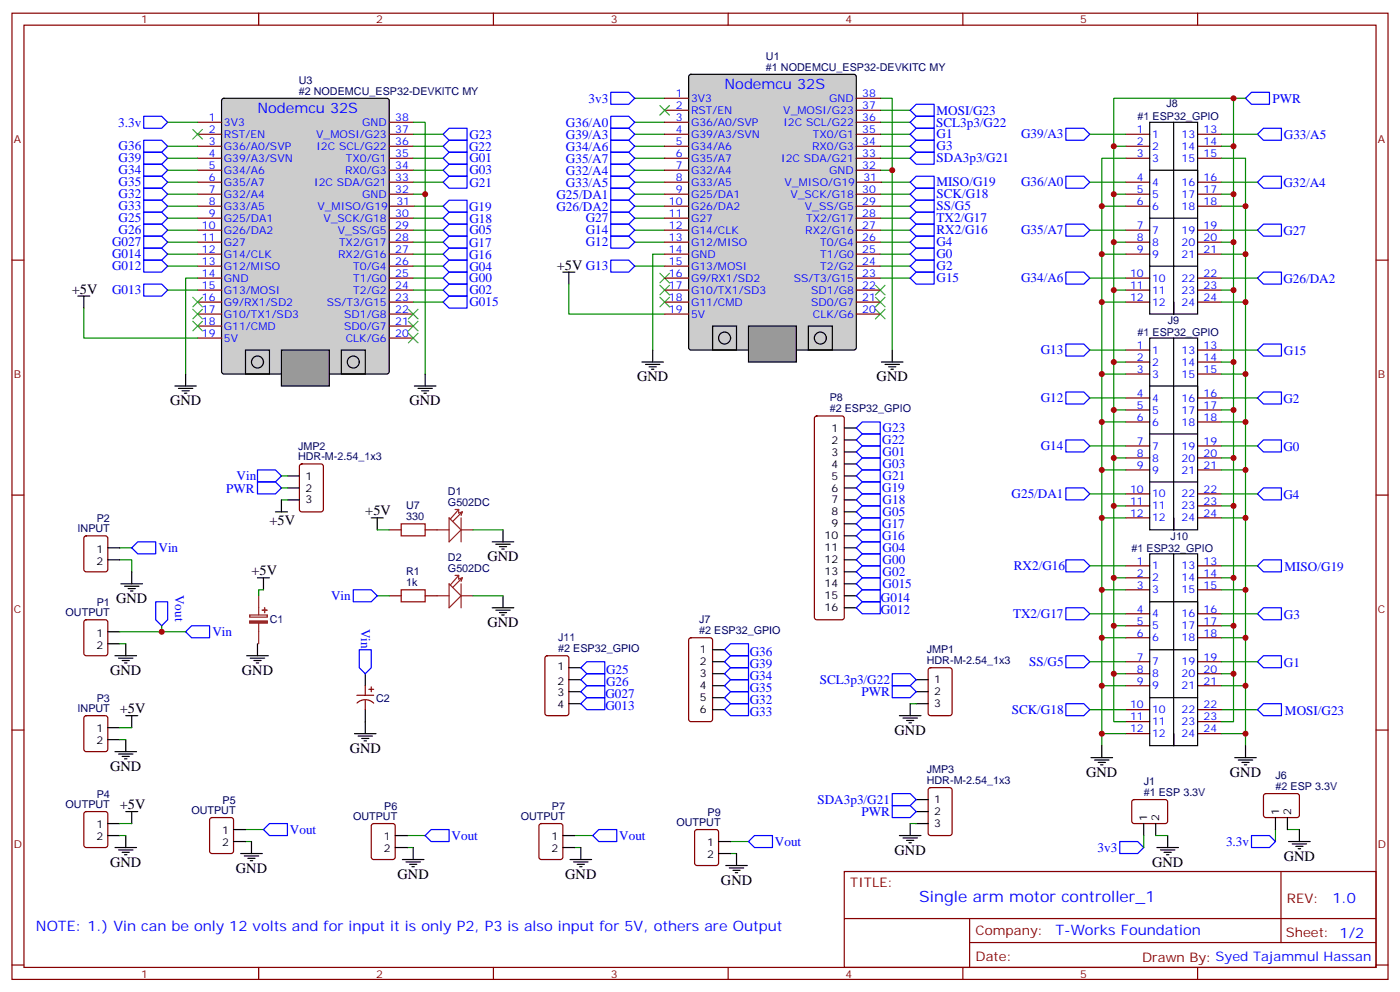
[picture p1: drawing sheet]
<svg xmlns="http://www.w3.org/2000/svg" width="412mm" height="292mm" viewBox="0 0 412 292" stroke-linecap="round" stroke-linejoin="round" font-family="sans-serif">
<g fill="none" stroke="#870000" stroke-width=".35">
<path d="M3.5 3.9h405.4v284.3h-405.4zM7.1 7.4h398.2v277.3h-398.2zM76.2 3.9v3.5M145.3 3.9v3.5M214.5 3.9v3.5M283.6 3.9v3.5M352.8 3.9v3.5M3.5 76.6h3.6M405.3 76.6h3.6M3.5 145.7h3.6M405.3 145.7h3.6M3.5 214.8h3.6"/>
<path d="M405.3 214.8h3.6M333.6 235.5l.5-.2 9.4 .1 .5 .6-.1 5.9-.6 .5-9.5-.1-.4-.6v-5.7zM248.7 256.5h156.6v28.2h-156.6zM377.3 256.5v20.9M248.7 270.3h156.5M285.6 277.4h119.6M285.6 270.3v14.1M3.5 284h3.6M76.2 284.7v3.5M145.3 284.7v3.5M214.5 284.7v3.5M283.6 284.7v3.5"/>
<path d="M352.8 284.7v3.5M405.3 284h3.6"/>
</g>
<path d="M336.9 242.4v3.5M340.4 242.4v3.5" fill="none" stroke="#000" stroke-width=".35"/>
<path d="M65.5 29.1l.5-.2h47.9l.7 .5 .1 80-.5 .6-48.2 .1-.7-.5v-80z" fill="#ccc" stroke="#000" stroke-width=".35"/>
<g fill="none" stroke="#870000" stroke-width=".35">
<path d="M58.2 39.5h7.1M58.2 36h7.1M114.7 39.5h7M114.7 36h7M58.2 43h7.1M58.2 46.6h7.1M58.2 50.1h7.1M58.2 53.6h7.1M58.2 57.2h7.1M114.7 43h7M114.7 46.6h7M114.7 50.1h7"/>
<path d="M114.7 53.6h7M114.7 57.2h7M58.2 60.7h7.1M58.2 64.2h7.1M58.2 67.7h7.1M58.2 71.3h7.1M58.2 74.8h7.1M58.2 78.3h7.1M114.7 64.2h7M114.7 67.7h7M114.7 71.3h7M114.7 74.8h7"/>
<path d="M114.7 78.3h7M115 60.7h7.1M58.2 81.8h7.1M58.2 85.4h7.1M58.2 88.9h7.1M58.2 92.4h7.1M58.2 96h7.1M58.2 99.5h7.1M114.7 81.8h7M114.7 85.4h7M114.7 88.9h7M114.7 92.4h7"/>
<path d="M114.7 96h7M114.7 99.5h7"/>
</g>
<path d="M82.9 103h14.1v10.6h-14.1z" fill="#999" stroke="#000" stroke-width=".35"/>
<g fill="none" stroke="#000" stroke-width=".35">
<path d="M338.7 36h14.1v56.4h-14.1zM345.7 36v56.4v-3.5M338.7 50.1h14.1v3.5M338.7 64.2h14.1M338.7 78.3h14.1M22.9 87.1h3.6M24.7 87.1v3.6M165.8 80.1h3.5M167.6 80.1v3.5M338.7 99.5h14.1v56.4h-14.1zM345.7 99.5v56.4v-3.5M51.5 113.6h6.4"/>
<path d="M52.6 114.3h4.2M53.6 115h2.1M54.3 115.7h.7M54.7 110.1v3.5M72.3 103h7.1v7.1h-7.1zM100.5 103h7.1v7.1h-7.1zM122.1 113.6h6.3M123.1 114.3h4.3M124.2 115h2.1M124.9 115.7h.7M125.2 110.1v3.5M189.1 106.5h6.3"/>
<path d="M190.1 107.2h4.3M191.2 107.9h2.1M191.9 108.7h.7M192.3 103v3.5M259.6 106.5h6.4M260.7 107.2h4.2M261.8 107.9h2.1M262.5 108.7h.7M262.8 103v3.5M338.7 113.6h14.1v3.5M338.7 127.7h14.1M84.7 147.1h3.5"/>
<path d="M84.7 140.1h3.5M84.7 143.6h3.5M338.7 141.8h14.1M31.7 161.2h3.6M31.7 164.7h3.6M35.6 171.8h6.4M36.7 172.5h4.2M37.7 173.2h2.2M38.5 173.9h.7M38.8 168.3v3.5M338.7 163h14.1v56.4h-14.1zM338.7 177.1h14.1v3.5"/>
<path d="M345.7 163v56.4v-3.5M31.7 185.9h3.6M31.7 189.4h3.6M33.9 193h6.3M34.9 193.7h4.3M36 194.4h2.1M36.7 195.1h.7M37 189.4v3.6M338.7 191.2h14.1M31.7 214.1h3.6M31.7 217.7h3.6M37 217.7v3.5"/>
<path d="M37 210.6h3.6M38.8 210.6v3.5M264.9 210.6h6.4M266 211.3h4.2M267.1 212h2.1M267.8 212.7h.7M268.1 207.1v3.5M269.9 207.1h3.5M269.9 200h3.5M269.9 203.6h3.5M324.6 219.4v3.6M338.7 205.3h14.1"/>
<path d="M366.9 219.4v3.6M33.9 221.2h6.3M34.9 221.9h4.3M36 222.6h2.1M36.7 223.3h.7M37 238.8h3.6M38.8 238.8v3.6M269.9 238.8h3.5M269.9 235.3h3.5M321.4 223h6.3M322.4 223.7h4.3M323.5 224.4h2.1"/>
<path d="M324.2 225.1h.7M363.7 223h6.4M364.8 223.7h4.2M365.8 224.4h2.1M366.5 225.1h.7M31.7 242.4h3.6M31.7 245.9h3.6M33.9 249.4h6.3M34.9 250.1h4.3M36 250.8h2.1M36.7 251.5h.7M37 245.9v3.5"/>
<path d="M264.9 245.9h6.4M266 246.6h4.2M267.1 247.3h2.1M267.8 248h.7M268.1 242.4v3.5M269.9 242.4h3.5M340.8 249.4h6.3M341.8 250.1h4.3M342.9 250.8h2.1M343.6 251.5h.7M344 245.9v3.5"/>
<circle cx="75.8" cy="106.5" r="1.76"/>
<circle cx="104.1" cy="106.5" r="1.76"/>
</g>
<g fill="none" stroke="#008700" stroke-width=".35">
<path d="M49.4 36h8.8M121.7 36h3.5v74.1M121.7 39.5h8.8M187 39.5h8.8M187 36h8.8M187 28.9h8.8M259.3 28.9h3.5v74.1M259.3 39.5h8.8M259.3 36h8.8M259.3 32.5h8.8M321 39.5h10.6M359.8 39.5h10.6"/>
<path d="M363.4 28.9v14.1h-3.6M366.9 28.9h-38.8v14.1M49.4 57.2h8.8M49.4 43h8.8M49.4 46.6h8.8M49.4 50.1h8.8M49.4 53.6h8.8M121.7 57.2h3.5M121.7 43h8.8M121.7 46.6h8.8M121.7 50.1h8.8M121.7 53.6h8.8"/>
<path d="M187 57.2h8.8M187 43h8.8M187 46.6h8.8M187 50.1h8.8M187 53.6h8.8M259.3 57.2h8.8M259.3 43h8.8M259.3 46.6h8.8M259.3 50.1h3.5M259.6 53.6h8.5M321 53.6h10.6M328.1 57.2h3.5"/>
<path d="M331.6 43h-3.5v42.4h3.5M331.6 46.6h-7v172.8M359.8 46.6h7.1v172.8M359.8 57.2h3.6M359.8 53.6h10.6M363.4 43v169.4h-3.6M49.4 60.7h8.8M49.4 64.2h8.8M49.4 67.7h8.8M49.4 71.3h8.8M49.4 74.8h8.8M49.4 78.3h8.8"/>
<path d="M121.7 64.2h8.8M121.7 67.7h8.8M121.7 71.3h8.8M121.7 74.8h8.8M121.7 78.3h8.8M122.1 60.7h8.4M187 60.7h8.8M187 64.2h8.8M187 67.7h8.8M187 71.3h8.8M187 78.3h8.8M195.8 74.8h-3.5v28.2"/>
<path d="M259.3 60.7h8.8M259.3 64.2h8.8M259.3 67.7h8.8M259.3 71.3h8.8M259.3 74.8h8.8M259.3 78.3h8.8M321 67.7h10.6M324.6 60.7h7M324.6 74.8h7M328.1 71.3h3.5M359.8 60.7h7.1M359.8 67.7h10.6"/>
<path d="M359.8 71.3h3.6M359.8 74.8h7.1M24.7 90.7v8.8h33.5M49.4 85.4h8.8M58.2 81.8h-3.5v28.3M121.7 81.8h8.8M121.7 85.4h8.8M121.7 88.9h8.8M167.6 83.6v8.8h28.2M259.3 81.8h8.8M321 81.8h10.6M324.6 88.9h7"/>
<path d="M328.1 85.4v21.1M359.8 81.8h10.6M359.8 85.4h3.6M359.8 88.9h7.1M321 103h10.6M321 117.1h10.6M324.6 110.1h7M331.6 106.5h-3.5v63.5M359.8 110.1h7.1M359.8 103h10.6M359.8 117.1h10.6M359.8 106.5h3.6"/>
<path d="M321 131.2h10.6M324.6 124.2h7M324.6 138.3h7M328.1 134.8h3.5M328.1 120.6h3.5M359.8 134.8h3.6M359.8 120.6h3.6M359.8 124.2h7.1M359.8 138.3h7.1M359.8 131.2h10.6M82.9 140.1h1.8M82.9 147.1h1.8"/>
<path d="M82.9 143.6h1.8M321 145.3h10.6M324.6 152.4h7M328.1 148.9h3.5M359.8 148.9h3.6M359.8 152.4h7.1M359.8 145.3h10.6M35.3 164.7h3.5v3.6M35.3 161.2h3.5M321 166.5h10.6M324.6 173.6h7M331.6 170h-3.5v42.4h3.5"/>
<path d="M359.8 173.6h7.1M359.8 166.5h10.6M359.8 170h3.6M35.3 185.9h19.4M35.3 189.4h1.7M321 180.6h10.6M321 194.7h10.6M324.6 187.7h7M328.1 184.1h3.5M328.1 198.3h3.5M359.8 184.1h3.6M359.8 198.3h3.6"/>
<path d="M359.8 187.7h7.1M359.8 180.6h10.6M359.8 194.7h10.6M35.3 214.1h3.5M35.3 217.7h1.7M268.1 207.1h1.8M321 208.8h10.6M324.6 201.8h7M324.6 215.9h7M359.8 208.8h10.6M359.8 201.8h7.1M359.8 215.9h7.1"/>
<path d="M35.3 242.4h3.5M35.3 245.9h1.7M268.1 242.4h1.8M336.9 245.9v3.5M340.4 245.9h3.6"/>
</g>
<g fill="none" stroke="#00f" stroke-width=".35">
<path d="M42.3 34.2h5.3l1.8 1.8-1.8 1.7h-5.3zM130.5 39.5l1.8-1.8h5.3v3.6h-5.3zM179.9 27.2h5.3l1.8 1.7-1.8 1.8h-5.3zM179.9 37.7h5.3l1.8 1.8-1.8 1.8h-5.3zM179.9 34.2h5.3l1.8 1.8-1.8 1.7h-5.3zM268.1 39.5l1.8-1.8h5.3v3.6h-5.3zM268.1 32.5l1.8-1.8h5.3v3.5h-5.3zM268.1 36l1.8-1.8h5.3v3.5h-5.3zM314 37.7h5.3l1.7 1.8-1.7 1.8h-5.3zM366.9 28.9l1.8-1.7h5.2v3.5h-5.2zM370.4 39.5l1.8-1.8h5.3v3.6h-5.3zM42.3 41.3h5.3l1.8 1.7-1.8 1.8h-5.3z"/>
<path d="M42.3 44.8h5.3l1.8 1.8-1.8 1.7h-5.3zM42.3 48.3h5.3l1.8 1.8-1.8 1.8h-5.3zM42.3 51.9h5.3l1.8 1.7-1.8 1.8h-5.3zM42.3 55.4h5.3l1.8 1.8-1.8 1.7h-5.3zM42.3 58.9h5.3l1.8 1.8-1.8 1.7h-5.3zM130.5 43l1.8-1.7h5.3v3.5h-5.3zM130.5 53.6l1.8-1.7h5.3v3.5h-5.3zM130.5 46.6l1.8-1.8h5.3v3.5h-5.3zM130.5 50.1l1.8-1.8h5.3v3.6h-5.3zM179.9 58.9h5.3l1.8 1.8-1.8 1.7h-5.3zM179.9 55.4h5.3l1.8 1.8-1.8 1.7h-5.3zM179.9 51.9h5.3l1.8 1.7-1.8 1.8h-5.3z"/>
<path d="M179.9 48.3h5.3l1.8 1.8-1.8 1.8h-5.3zM179.9 44.8h5.3l1.8 1.8-1.8 1.7h-5.3zM179.9 41.3h5.3l1.8 1.7-1.8 1.8h-5.3zM268.1 57.2l1.8-1.8h5.3v3.5h-5.3zM268.1 53.6l1.8-1.7h5.3v3.5h-5.3zM268.1 43l1.8-1.7h5.3v3.5h-5.3zM268.1 46.6l1.8-1.8h5.3v3.5h-5.3zM314 51.9h5.3l1.7 1.7-1.7 1.8h-5.3zM370.4 53.6l1.8-1.7h5.3v3.5h-5.3zM42.3 62.4h5.3l1.8 1.8-1.8 1.8h-5.3zM42.3 66h5.3l1.8 1.7-1.8 1.8h-5.3zM42.3 69.5h5.3l1.8 1.8-1.8 1.7h-5.3z"/>
<path d="M42.3 73h5.3l1.8 1.8-1.8 1.8h-5.3zM42.3 76.6h5.3l1.8 1.7-1.8 1.8h-5.3zM130.5 60.7l1.8-1.8h5.3v3.5h-5.3zM130.5 64.2l1.8-1.8h5.3v3.6h-5.3zM130.5 67.7l1.8-1.7h5.3v3.5h-5.3zM130.5 74.8l1.8-1.8h5.3v3.6h-5.3zM130.5 78.3l1.8-1.7h5.3v3.5h-5.3zM132.3 69.5h5.3v3.5h-5.3l-1.8-1.7zM179.9 76.6h5.3l1.8 1.7-1.8 1.8h-5.3zM179.9 69.5h5.3l1.8 1.8-1.8 1.7h-5.3zM179.9 66h5.3l1.8 1.7-1.8 1.8h-5.3zM179.9 62.4h5.3l1.8 1.8-1.8 1.8h-5.3z"/>
<path d="M268.1 78.3l1.8-1.7h5.3v3.5h-5.3zM268.1 74.8l1.8-1.8h5.3v3.6h-5.3zM268.1 71.3l1.8-1.8h5.3v3.5h-5.3zM268.1 67.7l1.8-1.7h5.3v3.5h-5.3zM268.1 64.2l1.8-1.8h5.3v3.6h-5.3zM268.1 60.7l1.8-1.8h5.3v3.5h-5.3zM314 66h5.3l1.7 1.7-1.7 1.8h-5.3zM370.4 67.7l1.8-1.7h5.3v3.5h-5.3zM42.3 83.6h5.3l1.8 1.8-1.8 1.7h-5.3zM130.5 81.8l1.8-1.7h5.3v3.5h-5.3zM130.5 85.4l1.8-1.8h5.3v3.5h-5.3zM132.3 87.1h5.3v3.6h-5.3l-1.8-1.8z"/>
<path d="M268.1 81.8l1.8-1.7h5.3v3.5h-5.3zM314 80.1h5.3l1.7 1.7-1.7 1.8h-5.3zM370.4 81.8l1.8-1.7h5.3v3.5h-5.3zM314 101.2h5.3l1.7 1.8-1.7 1.8h-5.3zM314 115.4h5.3l1.7 1.7-1.7 1.8h-5.3zM370.4 103l1.8-1.8h5.3v3.6h-5.3zM370.4 117.1l1.8-1.7h5.3v3.5h-5.3zM75.8 138.3h5.3l1.8 1.8-1.8 1.7h-5.3zM314 129.5h5.3l1.7 1.7-1.7 1.8h-5.3zM370.4 131.2l1.8-1.7h5.3v3.5h-5.3zM75.8 141.8h5.3l1.8 1.8-1.8 1.7h-5.3zM314 143.6h5.3l1.7 1.7-1.7 1.8h-5.3z"/>
<path d="M370.4 145.3l1.8-1.7h5.3v3.5h-5.3zM38.8 161.2l1.8-1.7h5.3v3.5h-5.3zM314 164.7h5.3l1.7 1.8-1.7 1.8h-5.3zM314 178.9h5.3l1.7 1.7-1.7 1.8h-5.3zM370.4 166.5l1.8-1.8h5.3v3.6h-5.3zM54.7 185.9l1.7-1.8h5.3v3.6h-5.3zM262.8 198.3h5.3l1.8 1.7-1.8 1.8h-5.3zM314 193h5.3l1.7 1.7-1.7 1.8h-5.3zM370.4 180.6l1.8-1.7h5.3v3.5h-5.3zM370.4 194.7l1.8-1.7h5.3v3.5h-5.3zM262.8 201.8h5.3l1.8 1.8-1.8 1.7h-5.3zM314 207.1h5.3l1.7 1.7-1.7 1.8h-5.3z"/>
<path d="M370.4 208.8l1.8-1.7h5.3v3.5h-5.3zM262.8 233.5h5.3l1.8 1.8-1.8 1.8h-5.3zM262.8 237.1h5.3l1.8 1.7-1.8 1.8h-5.3zM329.8 247.6h5.3l1.8 1.8-1.8 1.8h-5.3z"/>
</g>
<g fill="none" stroke="#3c3" stroke-width=".35">
<path d="M56.8 87.5l2.8 2.8M56.8 91l2.8 2.8M56.8 94.5l2.8 2.9M59.6 87.5l-2.8 2.8M59.6 91l-2.8 2.8M59.6 94.5l-2.8 2.9M120.3 91l2.8 2.8M120.3 94.5l2.8 2.9M120.3 98.1l2.8 2.8M123.1 91l-2.8 2.8M123.1 94.5l-2.8 2.9M123.1 98.1l-2.8 2.8"/>
<path d="M194.4 87.5l2.8 2.8M194.4 84l2.8 2.8M194.4 80.4l2.8 2.9M197.2 87.5l-2.8 2.8M197.2 84l-2.8 2.8M197.2 80.4l-2.8 2.9M257.9 91l2.8 2.8M257.9 87.5l2.8 2.8M257.9 84l2.8 2.8M260.7 91l-2.8 2.8M260.7 87.5l-2.8 2.8M260.7 84l-2.8 2.8"/>
</g>
<g fill="none" stroke="#870000" stroke-width=".35">
<path d="M331.6 39.5h7.1M352.8 39.5h7M331.6 43h7.1M331.6 46.6h7.1M331.6 53.6h7.1M331.6 57.2h7.1M352.8 43h7M352.8 46.6h7M352.8 53.6h7M352.8 57.2h7M331.6 60.7h7.1M331.6 67.7h7.1"/>
<path d="M331.6 71.3h7.1M331.6 74.8h7.1M352.8 60.7h7M352.8 67.7h7M352.8 71.3h7M352.8 74.8h7M331.6 81.8h7.1M331.6 85.4h7.1M331.6 88.9h7.1M352.8 81.8h7M352.8 85.4h7M352.8 88.9h7"/>
<path d="M331.6 103h7.1M331.6 106.5h7.1M331.6 110.1h7.1M331.6 117.1h7.1M352.8 103h7M352.8 106.5h7M352.8 110.1h7M352.8 117.1h7M88.4 136.7l.5-.2h5.6l.7 .5v12.9l-.4 .7h-5.9l-.7-.4v-13zM331.6 120.6h7.1M331.6 124.2h7.1M331.6 131.2h7.1"/>
<path d="M331.6 134.8h7.1M331.6 138.3h7.1M352.8 120.6h7M352.8 124.2h7M352.8 131.2h7M352.8 134.8h7M352.8 138.3h7M24.9 157.9l.5-.2h5.6l.7 .4v9.5l-.4 .6-5.9 .1-.7-.5v-9.4zM331.6 145.3h7.1M331.6 148.9h7.1M331.6 152.4h7.1M352.8 145.3h7"/>
<path d="M352.8 148.9h7M352.8 152.4h7M331.6 166.5h7.1M331.6 170h7.1M331.6 173.6h7.1M352.8 166.5h7M352.8 170h7M352.8 173.6h7M24.9 182.6l.5-.2h5.6l.7 .4v9.5l-.4 .6-5.9 .1-.7-.5v-9.4zM273.6 196.7l.5-.2h5.7l.6 .4 .1 13-.5 .7h-5.9l-.6-.5-.1-12.9zM331.6 180.6h7.1M331.6 184.1h7.1"/>
<path d="M331.6 187.7h7.1M331.6 194.7h7.1M331.6 198.3h7.1M352.8 180.6h7M352.8 184.1h7M352.8 187.7h7M352.8 194.7h7M352.8 198.3h7M24.9 210.8l.5-.2h5.6l.7 .4v9.5l-.4 .6-5.9 .1-.7-.5v-9.4zM331.6 201.8h7.1M331.6 208.8h7.1M331.6 212.4h7.1"/>
<path d="M331.6 215.9h7.1M352.8 201.8h7M352.8 208.8h7M352.8 212.4h7M352.8 215.9h7M24.9 239l.5-.2h5.6l.7 .5v9.4l-.4 .7h-5.9l-.7-.4v-9.5zM273.6 232l.5-.2h5.7l.6 .4 .1 13-.5 .6-5.9 .1-.6-.5-.1-12.9z"/>
</g>
<path d="M203.1 22.1l.5-.2h47.9l.7 .4v80l-.4 .7h-48.2l-.7-.5-.1-79.9z" fill="#ccc" stroke="#000" stroke-width=".35"/>
<g fill="none" stroke="#870000" stroke-width=".35">
<path d="M195.8 32.5h7M195.8 36h7M195.8 39.5h7M195.8 28.9h7M252.2 32.5h7.1M252.2 36h7.1M252.2 39.5h7.1M252.2 28.9h7.1M195.8 43h7M195.8 46.6h7M195.8 50.1h7M195.8 53.6h7"/>
<path d="M195.8 57.2h7M252.2 43h7.1M252.2 46.6h7.1M252.2 50.1h7.1M252.2 57.2h7.1M252.6 53.6h7M195.8 60.7h7M195.8 64.2h7M195.8 67.7h7M195.8 71.3h7M195.8 74.8h7M195.8 78.3h7"/>
<path d="M252.2 60.7h7.1M252.2 64.2h7.1M252.2 67.7h7.1M252.2 71.3h7.1M252.2 74.8h7.1M252.2 78.3h7.1M195.8 81.8h7M195.8 85.4h7M195.8 88.9h7M195.8 92.4h7M252.2 81.8h7.1M252.2 85.4h7.1"/>
<path d="M252.2 88.9h7.1M252.2 92.4h7.1"/>
</g>
<path d="M220.5 96h14.1v10.5h-14.1z" fill="#999" stroke="#000" stroke-width=".35"/>
<g fill="none" stroke="#000" stroke-width=".35">
<path d="M209.9 96h7.1v7h-7.1zM238.1 96h7.1v7h-7.1zM248.7 125.9h3.5M248.7 129.5h3.5M248.7 133h3.5M248.7 136.5h3.5M81.1 150.6h3.6M82.9 147.1v3.5M109.4 152.4h3.5M111.1 152.4v3.5M145 159.5h6.3M148.2 155.9v3.6"/>
<path d="M248.7 150.6h3.5M248.7 140.1h3.5M248.7 143.6h3.5M248.7 147.1h3.5M248.7 154.2h3.5M248.7 157.7h3.5M75.8 170h3.6M77.6 170v3.6M145 178.9h6.3M146 160.2h4.3M146 179.6h4.3M147.1 160.9h2.1"/>
<path d="M147.8 161.6h.7M148.2 175.3v3.6M248.7 178.9h3.5M248.7 161.2h3.5M248.7 164.7h3.5M248.7 168.3h3.5M248.7 171.8h3.5M248.7 175.3h3.5M72.7 193h6.3M73.7 193.7h4.3M74.8 194.4h2.1M75.5 195.1h.7"/>
<path d="M75.8 189.4v3.6M107.6 198.3v3.5M147.1 180.3h2.1M147.8 181h.7M167.6 196.5h3.5M209.9 191.2h3.5M209.9 194.7h3.5M209.9 198.3h3.5M104.4 215.9h6.4M105.5 216.6h4.2M106.5 217.3h2.2M107.2 218h.7"/>
<path d="M107.6 208.8v7.1M167.6 200h3.5M167.6 203.6h3.5M167.6 207.1h3.5M209.9 201.8h3.5M209.9 205.3h3.5M209.9 208.8h3.5M68.8 244.1h3.5M68.8 247.6h3.5M70.9 251.2h6.4M72 251.9h4.2M73 252.6h2.1"/>
<path d="M73.7 253.3h.7M74.1 247.6v3.6M116.4 245.9h3.5M116.4 249.4h3.5M118.5 252.9h6.4M119.6 253.6h4.2M120.6 254.4h2.2M121.4 255.1h.7M121.7 249.4v3.5M165.8 245.9h3.5M165.8 249.4h3.5M167.9 252.9h6.4"/>
<path d="M169 253.6h4.2M170 254.4h2.2M170.7 255.1h.7M171.1 249.4v3.5M211.7 251.2h3.5M211.7 247.6h3.5M213.8 254.7h6.3M214.8 255.4h4.3M215.9 256.1h2.1M216.6 256.8h.7M217 251.2v3.5M375.7 240.6v3.5"/>
<path d="M379.2 240.6v3.5M379.6 247.6h6.3M380.6 248.4h4.3M381.7 249.1h2.1M382.4 249.8h.7M382.8 244.1v3.5"/>
<circle cx="213.4" cy="99.5" r="1.76"/>
<circle cx="241.7" cy="99.5" r="1.76"/>
</g>
<g fill="none" stroke="#8c2424" stroke-width=".35">
<path d="M128.8 155.9h3.5M132.3 152.4l3.5 3.5-3.5 3.6zM134.1 149.9h1M135.1 149.9l-2.5 2.9M135.1 149.9v1.1l1.1-.4M135.8 152.4v7.1M135.8 155.9h3.5M136.2 150.6l-2.9 2.9M136.2 150.6l-.4 1.1M76.2 175.3v5.7M128.8 175.3h3.5M133.3 172.9l-1-1.1v7.1l3.5-3.6"/>
<path d="M133.3 172.9l2.5 2.4M134.1 169.3h1M135.1 169.3v1.1l1.1-.4M135.1 169.3l-2.5 2.9M135.8 171.8v7.1M135.8 175.3h3.5M136.2 170l-2.9 2.9M136.2 170l-.4 1.1M73.6 181h5.1v.6h-5.1zM76.2 183.4v6"/>
</g>
<g fill="#8c2424" stroke="#8c2424" stroke-width=".35">
<path d="M73.6 182.7h5.1v.7h-5.1z"/>
<path d="M77.3 179.6h1.4z"/>
<path d="M77.9 178.9l.1 1.4z"/>
</g>
<g fill="none" stroke="#008700" stroke-width=".35">
<path d="M111.1 155.9h3.6M139.3 155.9h8.9M77.6 173.6h-1.4v1.7M111.1 175.3h3.6M139.3 175.3h8.9M47.6 184.1v1.8M72.3 247.6h1.8M72.3 244.1h5.3M119.9 249.4h1.8M119.9 245.9h5.3M169.3 249.4h1.8M169.3 245.9h5.3"/>
<path d="M215.2 247.6h5.3M215.2 251.2h1.8M375.7 244.1v3.5M379.2 244.1h3.6"/>
</g>
<g fill="none" stroke="#870000" stroke-width=".35">
<path d="M240.1 122.6l.5-.2h7.4l.5 .2 .2 .5v58.6l-.2 .5-.5 .2h-7.4l-.5-.2-.2-.5v-58.6zM114.7 155.9h3.5M125.2 155.9h3.6M114.7 175.3h3.5M125.2 175.3h3.6M160.7 193.2l.5-.2h5.7l.6 .4 .1 16.5-.5 .7h-5.9l-.6-.5-.1-16.4zM203.1 187.9l.5-.2h5.6l.6 .4 .1 23.6-.5 .6-5.8 .1-.7-.5-.1-23.5zM105.1 204.6h5M105.2 206.9a3.5 3.5 0 0 1 4.9 0M107.6 201.8v2.8M107.6 206v2.8M108.7 202.8h1.4"/>
<path d="M109.4 202.1v1.5M372.4 233.7l.5-.2 9.4 .1 .5 .6-.1 6-.6 .4-9.5-.1-.4-.6v-5.7zM62 240.8l.4-.2h5.7l.6 .4 .1 9.5-.5 .6-5.9 .1-.6-.5-.1-9.4zM109.6 242.6l.5-.2h5.6l.7 .4v9.4l-.4 .7h-5.9l-.7-.4v-9.4zM159 242.6l.5-.2h5.6l.7 .4v9.4l-.5 .7h-5.8l-.7-.4-.1-9.4zM204.8 244.3l.5-.2h5.7l.6 .5 .1 9.4-.5 .7h-5.9l-.6-.5-.1-9.4z"/>
</g>
<path d="M118.2 154.2h7v3.5h-7zM118.2 173.6h7v3.5h-7z" fill="none" stroke="#a10000" stroke-width=".35"/>
<g fill="none" stroke="#00f" stroke-width=".35">
<path d="M252.2 125.9l1.8-1.7h5.3v3.5h-5.3zM252.2 129.5l1.8-1.8h5.3v3.5h-5.3zM252.2 133l1.8-1.8h5.3v3.6h-5.3zM252.2 136.5l1.8-1.7h5.3v3.5h-5.3zM252.2 140.1l1.8-1.8h5.3v3.5h-5.3zM252.2 143.6l1.8-1.8h5.3v3.5h-5.3zM252.2 147.1l1.8-1.8h5.3v3.6h-5.3zM252.2 150.6l1.8-1.7h5.3v3.5h-5.3zM252.2 154.2l1.8-1.8h5.3v3.5h-5.3zM252.2 157.7l1.8-1.8h5.3v3.6h-5.3zM45.9 177.1h3.5v5.3l-1.8 1.7-1.7-1.7zM104.1 173.6h5.3l1.7 1.7-1.7 1.8h-5.3z"/>
<path d="M252.2 161.2l1.8-1.7h5.3v3.5h-5.3zM252.2 164.7l1.8-1.7h5.3v3.5h-5.3zM252.2 168.3l1.8-1.8h5.3v3.5h-5.3zM252.2 171.8l1.8-1.8h5.3v3.6h-5.3zM254 173.6h5.3v3.5h-5.3l-1.8-1.8zM254 177.1h5.3v3.5h-5.3l-1.8-1.7zM105.8 191.2h3.6v5.3l-1.8 1.8-1.8-1.8zM172.9 198.3h5.3v3.5h-5.3l-1.8-1.8zM172.9 194.7h5.3v3.6h-5.3l-1.8-1.8zM215.2 189.4h5.3v3.6h-5.3l-1.8-1.8zM215.2 193h5.3v3.5h-5.3l-1.8-1.8zM215.2 196.5h5.3v3.5h-5.3l-1.8-1.7z"/>
<path d="M171.1 207.1l1.8-1.8h5.3v3.5h-5.3zM172.9 201.8h5.3v3.5h-5.3l-1.8-1.7zM215.2 200h5.3v3.6h-5.3l-1.8-1.8zM215.2 203.6h5.3v3.5h-5.3l-1.8-1.8zM215.2 207.1h5.3v3.5h-5.3l-1.8-1.8zM77.6 244.1l1.8-1.7h5.3v3.5h-5.3zM125.2 245.9l1.8-1.8h5.3v3.5h-5.3zM174.6 245.9l1.8-1.8h5.3v3.5h-5.3zM220.5 247.6l1.7-1.7h5.3v3.5h-5.3zM368.7 245.9h5.2l1.8 1.7-1.8 1.8h-5.2z"/>
</g>
<path d="M56.8 38.1l2.8 2.8M59.6 38.1l-2.8 2.8M194.4 31l2.8 2.9M197.2 31l-2.8 2.9" fill="none" stroke="#3c3" stroke-width=".35"/>
<g fill="#c00">
<circle cx="125.2" cy="57.1" r=".88"/>
<circle cx="363.4" cy="28.9" r=".88"/>
<circle cx="328.1" cy="43" r=".88"/>
<circle cx="328.1" cy="148.9" r=".88"/>
<circle cx="328.1" cy="170" r=".88"/>
<circle cx="328.1" cy="106.5" r=".88"/>
<circle cx="328.1" cy="85.4" r=".88"/>
<circle cx="328.1" cy="184.1" r=".88"/>
<circle cx="328.1" cy="198.3" r=".88"/>
<circle cx="328.1" cy="134.8" r=".88"/>
<circle cx="328.1" cy="120.6" r=".88"/>
<circle cx="328.1" cy="71.3" r=".88"/>
<circle cx="328.1" cy="57.1" r=".88"/>
<circle cx="324.6" cy="60.7" r=".88"/>
<circle cx="324.6" cy="74.8" r=".88"/>
<circle cx="324.6" cy="88.9" r=".88"/>
<circle cx="324.6" cy="110.1" r=".88"/>
<circle cx="324.6" cy="124.2" r=".88"/>
<circle cx="324.6" cy="138.3" r=".88"/>
<circle cx="324.6" cy="152.4" r=".88"/>
<circle cx="324.6" cy="173.6" r=".88"/>
<circle cx="324.6" cy="187.7" r=".88"/>
<circle cx="324.6" cy="201.8" r=".88"/>
<circle cx="324.6" cy="215.9" r=".88"/>
<circle cx="363.4" cy="43" r=".88"/>
<circle cx="363.4" cy="198.3" r=".88"/>
<circle cx="363.4" cy="184.1" r=".88"/>
<circle cx="363.4" cy="170" r=".88"/>
<circle cx="363.4" cy="57.1" r=".88"/>
<circle cx="363.4" cy="71.3" r=".88"/>
<circle cx="363.4" cy="85.4" r=".88"/>
<circle cx="363.4" cy="106.5" r=".88"/>
<circle cx="363.4" cy="120.6" r=".88"/>
<circle cx="363.4" cy="134.8" r=".88"/>
<circle cx="363.4" cy="148.9" r=".88"/>
<circle cx="366.9" cy="60.7" r=".88"/>
<circle cx="366.9" cy="74.8" r=".88"/>
<circle cx="366.9" cy="88.9" r=".88"/>
<circle cx="366.9" cy="110.1" r=".88"/>
<circle cx="366.9" cy="124.2" r=".88"/>
<circle cx="366.9" cy="138.3" r=".88"/>
<circle cx="366.9" cy="152.4" r=".88"/>
<circle cx="366.9" cy="173.6" r=".88"/>
<circle cx="366.9" cy="187.7" r=".88"/>
<circle cx="366.9" cy="201.8" r=".88"/>
<circle cx="366.9" cy="215.9" r=".88"/>
<circle cx="262.8" cy="50.1" r=".88"/>
<circle cx="47.6" cy="185.9" r=".88"/>
</g>
<text font-size="4.6" fill="#00f" x="270.8" y="265.5">Single arm motor controller_1</text>
<g font-size="4.2" fill="#00f">
<text x="213.4" y="26.2">Nodemcu 32S</text>
<text x="75.8" y="33.2">Nodemcu 32S</text>
<text x="392.5" y="265.7">1.0</text>
<text x="10.6" y="274.1">NOTE: 1.) Vin can be only 12 volts and for input it is only P2, P3 is also input for 5V, others are Output</text>
<text x="310.9" y="275.3">T-Works Foundation</text>
</g>
<g font-size="4.2">
<text x="164" y="79.4">+5V G13</text>
<text x="21.2" y="86.4">+5V</text>
<text x="187.7" y="112.2">GND</text>
<text x="258.2" y="112.2">GND</text>
<text x="50.1" y="119.2">GND</text>
<text x="120.6" y="119.2">GND</text>
<text x="79.4" y="154.5">+5V</text>
<text x="107.6" y="151.7">+5V</text>
<text x="143.6" y="165.1">GND</text>
<text x="74.1" y="169.3">+5V</text>
<text x="34.2" y="177.4">GND</text>
<text x="143.6" y="184.5">GND</text>
<text x="32.5" y="198.6">GND</text>
<text x="71.3" y="198.6">GND</text>
<text x="35.3" y="209.9">+5V</text>
<text x="103" y="221.5">GND</text>
<text x="263.5" y="216.3">GND</text>
<text x="32.5" y="226.8">GND</text>
<text x="320" y="228.6">GND</text>
<text x="362.3" y="228.6">GND</text>
<text x="35.3" y="238.1">+5V</text>
<text x="263.5" y="251.5">GND</text>
<text x="32.5" y="255.1">GND</text>
<text x="69.5" y="256.8">GND</text>
<text x="339.4" y="255.1">GND</text>
<text x="378.2" y="253.3">GND</text>
<text x="117.1" y="258.6">GND</text>
<text x="166.5" y="258.6">GND</text>
<text x="212.4" y="260.3">GND</text>
</g>
<g font-size="3.9" fill="#00f">
<text x="173.4" y="30.2">3v3</text>
<text x="275.9" y="33.8">MOSI/G23</text>
<text x="374.8" y="30.4">PWR</text>
<text x="34.8" y="37.2">3.3v</text>
<text x="138.3" y="40.8">G23</text>
<text x="166.7" y="40.8">G39/A3</text>
<text x="166.7" y="37.3">G36/A0</text>
<text x="275.7" y="37.3">SCL3p3/G22</text>
<text x="275.9" y="40.7">G1</text>
<text x="300.8" y="40.7">G39/A3</text>
<text x="378.2" y="41">G33/A5</text>
<text x="35" y="44.2">G36</text>
<text x="35" y="47.8">G39</text>
<text x="138.2" y="44.4">G22</text>
<text x="138.3" y="47.8">G01</text>
<text x="166.7" y="47.8">G35/A7</text>
<text x="166.7" y="44.3">G34/A6</text>
<text x="275.9" y="44.2">G3</text>
<text x="275.9" y="47.8">SDA3p3/G21</text>
<text x="35" y="51.3">G34</text>
<text x="138.3" y="51.3">G03</text>
<text x="166.7" y="51.4">G32/A4</text>
<text x="35" y="54.8">G35</text>
<text x="35" y="58.4">G32</text>
<text x="138.3" y="54.9">G21</text>
<text x="163.9" y="58.4">G25/DA1</text>
<text x="166.7" y="54.9">G33/A5</text>
<text x="275.9" y="58.3">SCK/G18</text>
<text x="275.9" y="54.8">MISO/G19</text>
<text x="300.8" y="54.8">G36/A0</text>
<text x="378.1" y="55.1">G32/A4</text>
<text x="35" y="61.9">G33</text>
<text x="35" y="65.4">G25</text>
<text x="138.2" y="62">G19</text>
<text x="138.3" y="65.5">G18</text>
<text x="163.9" y="61.9">G26/DA2</text>
<text x="172.5" y="65.5">G27</text>
<text x="275.9" y="65.4">TX2/G17</text>
<text x="275.9" y="61.9">SS/G5</text>
<text x="35" y="68.9">G26</text>
<text x="138.3" y="68.9">G05</text>
<text x="172.5" y="69">G14</text>
<text x="275.9" y="68.9">RX2/G16</text>
<text x="300.8" y="68.9">G35/A7</text>
<text x="378.1" y="69.2">G27</text>
<text x="33" y="72.5">G027</text>
<text x="33" y="76">G014</text>
<text x="138.2" y="72.6">G17</text>
<text x="138.2" y="76.1">G16</text>
<text x="172.5" y="72.5">G12</text>
<text x="275.8" y="76">G0</text>
<text x="275.8" y="72.5">G4</text>
<text x="33" y="79.5">G012</text>
<text x="138.2" y="83">G00</text>
<text x="138.3" y="79.7">G04</text>
<text x="275.9" y="83">G15</text>
<text x="275.9" y="79.5">G2</text>
<text x="300.8" y="83">G34/A6</text>
<text x="378.1" y="83.3">G26/DA2</text>
<text x="33" y="86.6">G013</text>
<text x="138.3" y="86.6">G02</text>
<text x="138.3" y="90.1">G015</text>
<text x="306.6" y="104.2">G13</text>
<text x="378.2" y="104.5">G15</text>
<text x="306.6" y="118.3">G12</text>
<text x="378.1" y="118.6">G2</text>
<text x="259.9" y="130.8">G22</text>
<text x="260" y="127.3">G23</text>
<text x="260" y="134.3">G01</text>
<text x="260" y="137.8">G03</text>
<text x="306.6" y="132.4">G14</text>
<text x="378.1" y="132.7">G0</text>
<text x="69.7" y="141.3">Vin</text>
<text x="260" y="141.4">G21</text>
<text x="66.6" y="145.1">PWR</text>
<text x="259.9" y="144.9">G19</text>
<text x="260" y="148.4">G18</text>
<text x="298" y="146.5">G25/DA1</text>
<text x="378.1" y="146.8">G4</text>
<text x="259.9" y="155.5">G17</text>
<text x="260" y="152">G05</text>
<text x="259.9" y="159">G16</text>
<text x="46.7" y="162.4">Vin</text>
<text x="260" y="162.5">G04</text>
<text x="260" y="166">G00</text>
<text x="298.6" y="167.7">RX2/G16</text>
<text x="378.4" y="168">MISO/G19</text>
<text x="260" y="169.5">G02</text>
<text x="260" y="173.1">G015</text>
<text x="51.6" y="175.1" transform="rotate(90 51.6 175.1)">Vout</text>
<text x="97.5" y="176.5">Vin</text>
<text x="259.5" y="177.1">G014</text>
<text x="106.4" y="185.1" transform="rotate(90 106.4 185.1)">Vin</text>
<text x="259.5" y="180.6">G012</text>
<text x="298.4" y="181.8">TX2/G17</text>
<text x="378.2" y="182.1">G3</text>
<text x="62.6" y="187.1">Vin</text>
<text x="220.9" y="193">G36</text>
<text x="220.9" y="196.5">G39</text>
<text x="303.2" y="195.9">SS/G5</text>
<text x="378.2" y="196.2">G1</text>
<text x="178.5" y="201.8">G26</text>
<text x="178.5" y="198.3">G25</text>
<text x="220.9" y="200">G34</text>
<text x="220.9" y="203.6">G35</text>
<text x="241.5" y="201.2">SCL3p3/G22</text>
<text x="178.4" y="208.8">G013</text>
<text x="178.4" y="205.3">G027</text>
<text x="220.9" y="207.1">G32</text>
<text x="253.8" y="204.8">PWR</text>
<text x="220.9" y="210.6">G33</text>
<text x="298" y="210">SCK/G18</text>
<text x="378.5" y="210.3">MOSI/G23</text>
<text x="240.8" y="236.5">SDA3p3/G21</text>
<text x="85.4" y="245.4">Vout</text>
<text x="253.8" y="240.1">PWR</text>
<text x="133" y="247.2">Vout</text>
<text x="182.4" y="247.2">Vout</text>
<text x="228.3" y="249">Vout</text>
<text x="323.3" y="250.7">3v3</text>
<text x="361.2" y="248.9">3.3v</text>
</g>
<g font-size="3.9" fill="#800">
<text x="250.5" y="261.1">TITLE:</text>
<text x="379.1" y="265.7">REV:</text>
<text x="287.4" y="275.3">Company:</text>
<text x="378.7" y="275.9">Sheet: 1/2</text>
<text x="287.4" y="282.9">Date:</text>
<text x="336.4" y="283">Drawn By: Syed Tajammul Hassan</text>
</g>
<g font-size="3.2" fill="#800">
<text x="41.6" y="6.9">1</text>
<text x="110.8" y="6.9">2</text>
<text x="179.9" y="6.9">3</text>
<text x="249.1" y="6.9">4</text>
<text x="318.2" y="6.9">5</text>
<text x="4.1" y="42">A</text>
<text x="405.9" y="42">A</text>
<text x="4.1" y="111.1">B</text>
<text x="405.9" y="111.1">B</text>
<text x="4.1" y="180.3">C</text>
<text x="405.9" y="180.3">C</text>
<text x="4.1" y="249.4">D</text>
<text x="405.9" y="249.4">D</text>
<text x="41.6" y="287.7">1</text>
<text x="110.8" y="287.7">2</text>
<text x="179.9" y="287.7">3</text>
<text x="249.1" y="287.7">4</text>
<text x="318.2" y="287.7">5</text>
</g>
<g font-size="3.2" fill="#000080">
<text x="225.6" y="17.7">U1</text>
<text x="225.6" y="20.8">#1 NODEMCU_ESP32-DEVKITC MY</text>
<text x="88" y="27.9">#2 NODEMCU_ESP32-DEVKITC MY</text>
<text x="88" y="24.7">U3</text>
<text x="335.1" y="35.3">#1 ESP32_GPIO</text>
<text x="343.6" y="31.6">J8</text>
<text x="344" y="95.3">J9</text>
<text x="335.1" y="98.8">#1 ESP32_GPIO</text>
<text x="244.4" y="118.1">P8</text>
<text x="244.4" y="121.4">#2 ESP32_GPIO</text>
<text x="87.8" y="135.5">HDR-M-2.54_1x3</text>
<text x="87.8" y="132.3">JMP2</text>
<text x="119.6" y="149.9">U7</text>
<text x="132" y="148.9">G502DC</text>
<text x="132" y="145.7">D1</text>
<text x="28.5" y="153.7">P2</text>
<text x="119.6" y="153.1">330</text>
<text x="22.9" y="156.6">INPUT</text>
<text x="344.8" y="158.9">J10</text>
<text x="132" y="165.1">D2</text>
<text x="333.3" y="162.4">#1 ESP32_GPIO</text>
<text x="119.6" y="172.5">1k</text>
<text x="119.6" y="169.3">R1</text>
<text x="132" y="168.3">G502DC</text>
<text x="28.5" y="178.4">P1</text>
<text x="19.3" y="181.3">OUTPUT</text>
<text x="79.4" y="183.4">C1</text>
<text x="206" y="183.4">J7</text>
<text x="164.4" y="191.9">#2 ESP32_GPIO</text>
<text x="164.4" y="188.7">J11</text>
<text x="206" y="186.6">#2 ESP32_GPIO</text>
<text x="273" y="195.4">HDR-M-2.54_1x3</text>
<text x="273" y="192.3">JMP1</text>
<text x="22.9" y="209.5">INPUT</text>
<text x="28.5" y="206.6">P3</text>
<text x="110.8" y="206.4">C2</text>
<text x="273" y="227.6">JMP3</text>
<text x="273" y="230.7">HDR-M-2.54_1x3</text>
<text x="336.9" y="231.1">J1</text>
<text x="375.7" y="232.5">#2 ESP 3.3V</text>
<text x="375.7" y="229.3">J6</text>
<text x="19.3" y="237.8">OUTPUT</text>
<text x="28.5" y="234.8">P4</text>
<text x="56.4" y="239.5">OUTPUT</text>
<text x="65.5" y="236.6">P5</text>
<text x="113.2" y="238.4">P6</text>
<text x="162.5" y="238.4">P7</text>
<text x="336.9" y="234.2">#1 ESP 3.3V</text>
<text x="104" y="241.3">OUTPUT</text>
<text x="153.4" y="241.3">OUTPUT</text>
<text x="199.2" y="243.1">OUTPUT</text>
<text x="208.4" y="240.1">P9</text>
</g>
<g font-size="3.2" fill="#00f">
<text x="199.1" y="28.6">1</text>
<text x="203.6" y="30">3V3</text>
<text x="244.2" y="30">GND</text>
<text x="254" y="28.6">38</text>
<text x="61.5" y="35.6">1</text>
<text x="116.4" y="35.6">38</text>
<text x="199.1" y="32.1">2</text>
<text x="199.1" y="35.6">3</text>
<text x="203.6" y="33.5">RST/EN</text>
<text x="230.7" y="33.5">V_MOSI/G23</text>
<text x="254" y="35.6">36</text>
<text x="254" y="32.1">37</text>
<text x="61.5" y="39.2">2</text>
<text x="66" y="40.6">RST/EN</text>
<text x="66" y="37">3V3</text>
<text x="93.2" y="40.6">V_MOSI/G23</text>
<text x="106.7" y="37">GND</text>
<text x="116.4" y="39.2">37</text>
<text x="199.1" y="39.2">4</text>
<text x="203.6" y="37">G36/A0/SVP</text>
<text x="203.6" y="40.6">G39/A3/SVN</text>
<text x="230.8" y="37">I2C SCL/G22</text>
<text x="239.5" y="40.6">TX0/G1</text>
<text x="254" y="39.2">35</text>
<text x="334.9" y="39.2">1</text>
<text x="339.4" y="40.6">1</text>
<text x="348" y="40.6">13</text>
<text x="354.5" y="39.2">13</text>
<text x="61.5" y="42.7">3</text>
<text x="61.5" y="46.2">4</text>
<text x="66" y="44.1">G36/A0/SVP</text>
<text x="66" y="47.6">G39/A3/SVN</text>
<text x="93.2" y="44.1">I2C SCL/G22</text>
<text x="101.9" y="47.6">TX0/G1</text>
<text x="116.4" y="46.2">35</text>
<text x="116.4" y="42.7">36</text>
<text x="199.1" y="42.7">5</text>
<text x="199.1" y="46.2">6</text>
<text x="203.6" y="44.1">G34/A6</text>
<text x="203.6" y="47.6">G35/A7</text>
<text x="230.1" y="47.6">I2C SDA/G21</text>
<text x="239.2" y="44.1">RX0/G3</text>
<text x="254" y="46.2">33</text>
<text x="254" y="42.7">34</text>
<text x="334.9" y="42.7">2</text>
<text x="334.9" y="46.2">3</text>
<text x="339.4" y="44.1">2</text>
<text x="339.4" y="47.6">3</text>
<text x="348" y="44.1">14</text>
<text x="348" y="47.6">15</text>
<text x="354.5" y="42.7">14</text>
<text x="354.5" y="46.2">15</text>
<text x="61.5" y="49.7">5</text>
<text x="61.5" y="53.3">6</text>
<text x="66" y="51.2">G34/A6</text>
<text x="101.6" y="51.2">RX0/G3</text>
<text x="116.4" y="53.3">33</text>
<text x="116.4" y="49.7">34</text>
<text x="199.1" y="49.7">7</text>
<text x="199.1" y="53.3">8</text>
<text x="203.6" y="51.2">G32/A4</text>
<text x="244.2" y="51.2">GND</text>
<text x="254" y="49.7">32</text>
<text x="254.4" y="53.3">31</text>
<text x="334.9" y="53.3">4</text>
<text x="354.5" y="53.3">16</text>
<text x="61.5" y="56.8">7</text>
<text x="66" y="54.7">G35/A7</text>
<text x="66" y="58.2">G32/A4</text>
<text x="92.6" y="54.7">I2C SDA/G21</text>
<text x="106.7" y="58.2">GND</text>
<text x="116.4" y="56.8">32</text>
<text x="199.1" y="56.8">9</text>
<text x="203.6" y="54.7">G33/A5</text>
<text x="203.6" y="58.2">G25/DA1</text>
<text x="231.1" y="54.7">V_MISO/G19</text>
<text x="232.8" y="58.2">V_SCK/G18</text>
<text x="254" y="56.8">30</text>
<text x="334.9" y="56.8">5</text>
<text x="339.4" y="54.7">4</text>
<text x="339.4" y="58.2">5</text>
<text x="348" y="54.7">16</text>
<text x="348" y="58.2">17</text>
<text x="354.5" y="56.8">17</text>
<text x="61.5" y="60.3">8</text>
<text x="61.5" y="63.9">9</text>
<text x="66" y="61.7">G33/A5</text>
<text x="66" y="65.3">G25/DA1</text>
<text x="93.5" y="61.7">V_MISO/G19</text>
<text x="95.2" y="65.3">V_SCK/G18</text>
<text x="116.4" y="63.9">30</text>
<text x="116.8" y="60.3">31</text>
<text x="197.1" y="60.3">10</text>
<text x="197.1" y="63.9">11</text>
<text x="203.6" y="61.7">G26/DA2</text>
<text x="203.6" y="65.3">G27</text>
<text x="237.1" y="61.7">V_SS/G5</text>
<text x="237.5" y="65.3">TX2/G17</text>
<text x="254" y="63.9">28</text>
<text x="254" y="60.3">29</text>
<text x="334.9" y="60.3">6</text>
<text x="339.4" y="61.7">6</text>
<text x="348" y="61.7">18</text>
<text x="354.5" y="60.3">18</text>
<text x="59.5" y="67.4">10</text>
<text x="59.5" y="70.9">11</text>
<text x="66" y="68.8">G26/DA2</text>
<text x="99.5" y="68.8">V_SS/G5</text>
<text x="116.4" y="70.9">28</text>
<text x="116.4" y="67.4">29</text>
<text x="197.1" y="67.4">12</text>
<text x="197.1" y="70.9">13</text>
<text x="203.6" y="68.8">G14/CLK</text>
<text x="237.2" y="68.8">RX2/G16</text>
<text x="254" y="70.9">26</text>
<text x="254" y="67.4">27</text>
<text x="334.9" y="67.4">7</text>
<text x="334.9" y="70.9">8</text>
<text x="339.4" y="68.8">7</text>
<text x="348" y="68.8">19</text>
<text x="354.5" y="67.4">19</text>
<text x="354.5" y="70.9">20</text>
<text x="59.5" y="74.4">12</text>
<text x="59.5" y="78">13</text>
<text x="66" y="72.3">G27</text>
<text x="66" y="75.8">G14/CLK</text>
<text x="99.6" y="75.8">RX2/G16</text>
<text x="99.9" y="72.3">TX2/G17</text>
<text x="116.4" y="78">26</text>
<text x="116.4" y="74.4">27</text>
<text x="197.1" y="74.4">14</text>
<text x="197.1" y="78">15</text>
<text x="203.6" y="72.3">G12/MISO</text>
<text x="203.6" y="75.8">GND</text>
<text x="241.6" y="75.8">T1/G0</text>
<text x="241.6" y="72.3">T0/G4</text>
<text x="254" y="78">24</text>
<text x="254" y="74.4">25</text>
<text x="334.9" y="74.4">9</text>
<text x="339.4" y="72.3">8</text>
<text x="339.4" y="75.8">9</text>
<text x="348" y="72.3">20</text>
<text x="348" y="75.8">21</text>
<text x="354.5" y="74.4">21</text>
<text x="59.5" y="81.5">14</text>
<text x="66" y="79.4">G12/MISO</text>
<text x="66" y="82.9">GND</text>
<text x="104.1" y="82.9">T1/G0</text>
<text x="104.1" y="79.4">T0/G4</text>
<text x="116.4" y="81.5">25</text>
<text x="197.1" y="81.5">16</text>
<text x="203.6" y="79.4">G13/MOSI</text>
<text x="203.6" y="82.9">G9/RX1/SD2</text>
<text x="233.8" y="82.9">SS/T3/G15</text>
<text x="241.6" y="79.4">T2/G2</text>
<text x="254" y="81.5">23</text>
<text x="332.9" y="81.5">10</text>
<text x="339.4" y="82.9">10</text>
<text x="348" y="82.9">22</text>
<text x="354.5" y="81.5">22</text>
<text x="59.5" y="85">15</text>
<text x="59.5" y="88.5">16</text>
<text x="66" y="86.4">G13/MOSI</text>
<text x="66" y="90">G9/RX1/SD2</text>
<text x="96.3" y="90">SS/T3/G15</text>
<text x="104.1" y="86.4">T2/G2</text>
<text x="116.4" y="88.5">23</text>
<text x="116.4" y="85">24</text>
<text x="197.1" y="85">17</text>
<text x="197.1" y="88.5">18</text>
<text x="203.6" y="86.4">G10/TX1/SD3</text>
<text x="203.6" y="90">G11/CMD</text>
<text x="239" y="90">SD0/G7</text>
<text x="239" y="86.4">SD1/G8</text>
<text x="254" y="88.5">21</text>
<text x="254" y="85">22</text>
<text x="332.9" y="85">11</text>
<text x="332.9" y="88.5">12</text>
<text x="339.4" y="86.4">11</text>
<text x="339.4" y="90">12</text>
<text x="348" y="86.4">23</text>
<text x="348" y="90">24</text>
<text x="354.5" y="85">23</text>
<text x="354.5" y="88.5">24</text>
<text x="59.5" y="92.1">17</text>
<text x="59.5" y="95.6">18</text>
<text x="66" y="93.5">G10/TX1/SD3</text>
<text x="101.4" y="93.5">SD1/G8</text>
<text x="116.4" y="95.6">21</text>
<text x="116.4" y="92.1">22</text>
<text x="197.1" y="92.1">19</text>
<text x="203.6" y="93.5">5V</text>
<text x="239.4" y="93.5">CLK/G6</text>
<text x="254" y="92.1">20</text>
<text x="59.5" y="99.1">19</text>
<text x="66" y="97">G11/CMD</text>
<text x="66" y="100.5">5V</text>
<text x="101.4" y="97">SD0/G7</text>
<text x="101.9" y="100.5">CLK/G6</text>
<text x="116.4" y="99.1">20</text>
<text x="334.9" y="102.7">1</text>
<text x="334.9" y="106.2">2</text>
<text x="339.4" y="104.1">1</text>
<text x="339.4" y="107.6">2</text>
<text x="348" y="104.1">13</text>
<text x="348" y="107.6">14</text>
<text x="354.5" y="102.7">13</text>
<text x="354.5" y="106.2">14</text>
<text x="334.9" y="109.7">3</text>
<text x="339.4" y="111.1">3</text>
<text x="348" y="111.1">15</text>
<text x="354.5" y="109.7">15</text>
<text x="334.9" y="116.8">4</text>
<text x="339.4" y="118.2">4</text>
<text x="348" y="118.2">16</text>
<text x="354.5" y="116.8">16</text>
<text x="334.9" y="120.3">5</text>
<text x="334.9" y="123.8">6</text>
<text x="339.4" y="121.7">5</text>
<text x="339.4" y="125.2">6</text>
<text x="348" y="121.7">17</text>
<text x="348" y="125.2">18</text>
<text x="354.5" y="120.3">17</text>
<text x="354.5" y="123.8">18</text>
<text x="334.9" y="130.9">7</text>
<text x="354.5" y="130.9">19</text>
<text x="334.9" y="134.4">8</text>
<text x="334.9" y="137.9">9</text>
<text x="339.4" y="132.3">7</text>
<text x="339.4" y="135.8">8</text>
<text x="348" y="132.3">19</text>
<text x="348" y="135.8">20</text>
<text x="354.5" y="134.4">20</text>
<text x="354.5" y="137.9">21</text>
<text x="339.4" y="139.3">9</text>
<text x="348" y="139.3">21</text>
<text x="332.9" y="145">10</text>
<text x="332.9" y="148.5">11</text>
<text x="339.4" y="146.4">10</text>
<text x="339.4" y="149.9">11</text>
<text x="348" y="146.4">22</text>
<text x="348" y="149.9">23</text>
<text x="354.5" y="145">22</text>
<text x="354.5" y="148.5">23</text>
<text x="332.9" y="152">12</text>
<text x="339.4" y="153.5">12</text>
<text x="348" y="153.5">24</text>
<text x="354.5" y="152">24</text>
<text x="334.9" y="166.2">1</text>
<text x="339.4" y="167.6">1</text>
<text x="348" y="167.6">13</text>
<text x="354.5" y="166.2">13</text>
<text x="334.9" y="169.7">2</text>
<text x="334.9" y="173.2">3</text>
<text x="339.4" y="171.1">2</text>
<text x="348" y="171.1">14</text>
<text x="354.5" y="169.7">14</text>
<text x="354.5" y="173.2">15</text>
<text x="339.4" y="174.6">3</text>
<text x="348" y="174.6">15</text>
<text x="334.9" y="180.3">4</text>
<text x="334.9" y="183.8">5</text>
<text x="339.4" y="181.7">4</text>
<text x="339.4" y="185.2">5</text>
<text x="348" y="181.7">16</text>
<text x="348" y="185.2">17</text>
<text x="354.5" y="180.3">16</text>
<text x="354.5" y="183.8">17</text>
<text x="334.9" y="187.3">6</text>
<text x="339.4" y="188.7">6</text>
<text x="348" y="188.7">18</text>
<text x="354.5" y="187.3">18</text>
<text x="334.9" y="194.4">7</text>
<text x="334.9" y="197.9">8</text>
<text x="339.4" y="195.8">7</text>
<text x="348" y="195.8">19</text>
<text x="354.5" y="194.4">19</text>
<text x="354.5" y="197.9">20</text>
<text x="334.9" y="201.4">9</text>
<text x="339.4" y="199.3">8</text>
<text x="339.4" y="202.8">9</text>
<text x="348" y="199.3">20</text>
<text x="348" y="202.8">21</text>
<text x="354.5" y="201.4">21</text>
<text x="332.9" y="208.5">10</text>
<text x="339.4" y="209.9">10</text>
<text x="348" y="209.9">22</text>
<text x="354.5" y="208.5">22</text>
<text x="332.9" y="212">11</text>
<text x="332.9" y="215.5">12</text>
<text x="339.4" y="213.4">11</text>
<text x="348" y="213.4">23</text>
<text x="354.5" y="212">23</text>
<text x="354.5" y="215.5">24</text>
<text x="339.4" y="217">12</text>
<text x="348" y="217">24</text>
</g>
<g font-size="3.2">
<text x="244.9" y="127">1</text>
<text x="244.9" y="130.5">2</text>
<text x="244.9" y="134.1">3</text>
<text x="244.9" y="137.6">4</text>
<text x="90" y="141.1">1</text>
<text x="244.9" y="141.1">5</text>
<text x="90" y="148.2">3</text>
<text x="90" y="144.6">2</text>
<text x="244.9" y="144.6">6</text>
<text x="244.9" y="148.2">7</text>
<text x="244.9" y="151.7">8</text>
<text x="244.9" y="155.2">9</text>
<text x="242.9" y="158.8">10</text>
<text x="28.4" y="162.6">1</text>
<text x="28.4" y="166.2">2</text>
<text x="242.9" y="162.3">11</text>
<text x="242.9" y="165.8">12</text>
<text x="242.9" y="169.3">13</text>
<text x="242.9" y="172.9">14</text>
<text x="242.9" y="176.4">15</text>
<text x="242.9" y="179.9">16</text>
<text x="28.4" y="187.3">1</text>
<text x="28.4" y="190.9">2</text>
<text x="164.2" y="197.2">1</text>
<text x="206.1" y="192.3">1</text>
<text x="206.1" y="195.8">2</text>
<text x="164.2" y="201.4">2</text>
<text x="206.1" y="199.3">3</text>
<text x="206.1" y="202.8">4</text>
<text x="275.2" y="201.1">1</text>
<text x="164.2" y="205">3</text>
<text x="164.2" y="208.5">4</text>
<text x="206.1" y="206.4">5</text>
<text x="206.1" y="209.9">6</text>
<text x="275.2" y="208.1">3</text>
<text x="275.2" y="204.6">2</text>
<text x="28.4" y="215.5">1</text>
<text x="28.4" y="219.1">2</text>
<text x="275.2" y="236.4">1</text>
<text x="275.2" y="239.9">2</text>
<text x="376.8" y="239.9" transform="rotate(-90 376.8 239.9)">1</text>
<text x="380.3" y="239.9" transform="rotate(-90 380.3 239.9)">2</text>
<text x="28.4" y="243.8">1</text>
<text x="65.5" y="245.5">1</text>
<text x="275.2" y="243.4">3</text>
<text x="338" y="241.7" transform="rotate(-90 338 241.7)">1</text>
<text x="341.5" y="241.7" transform="rotate(-90 341.5 241.7)">2</text>
<text x="28.4" y="247.3">2</text>
<text x="65.5" y="249.1">2</text>
<text x="113.1" y="247.3">1</text>
<text x="113.1" y="250.8">2</text>
<text x="162.5" y="247.3">1</text>
<text x="162.5" y="250.8">2</text>
<text x="208.3" y="249.1">1</text>
<text x="208.3" y="252.6">2</text>
</g>
</svg>
